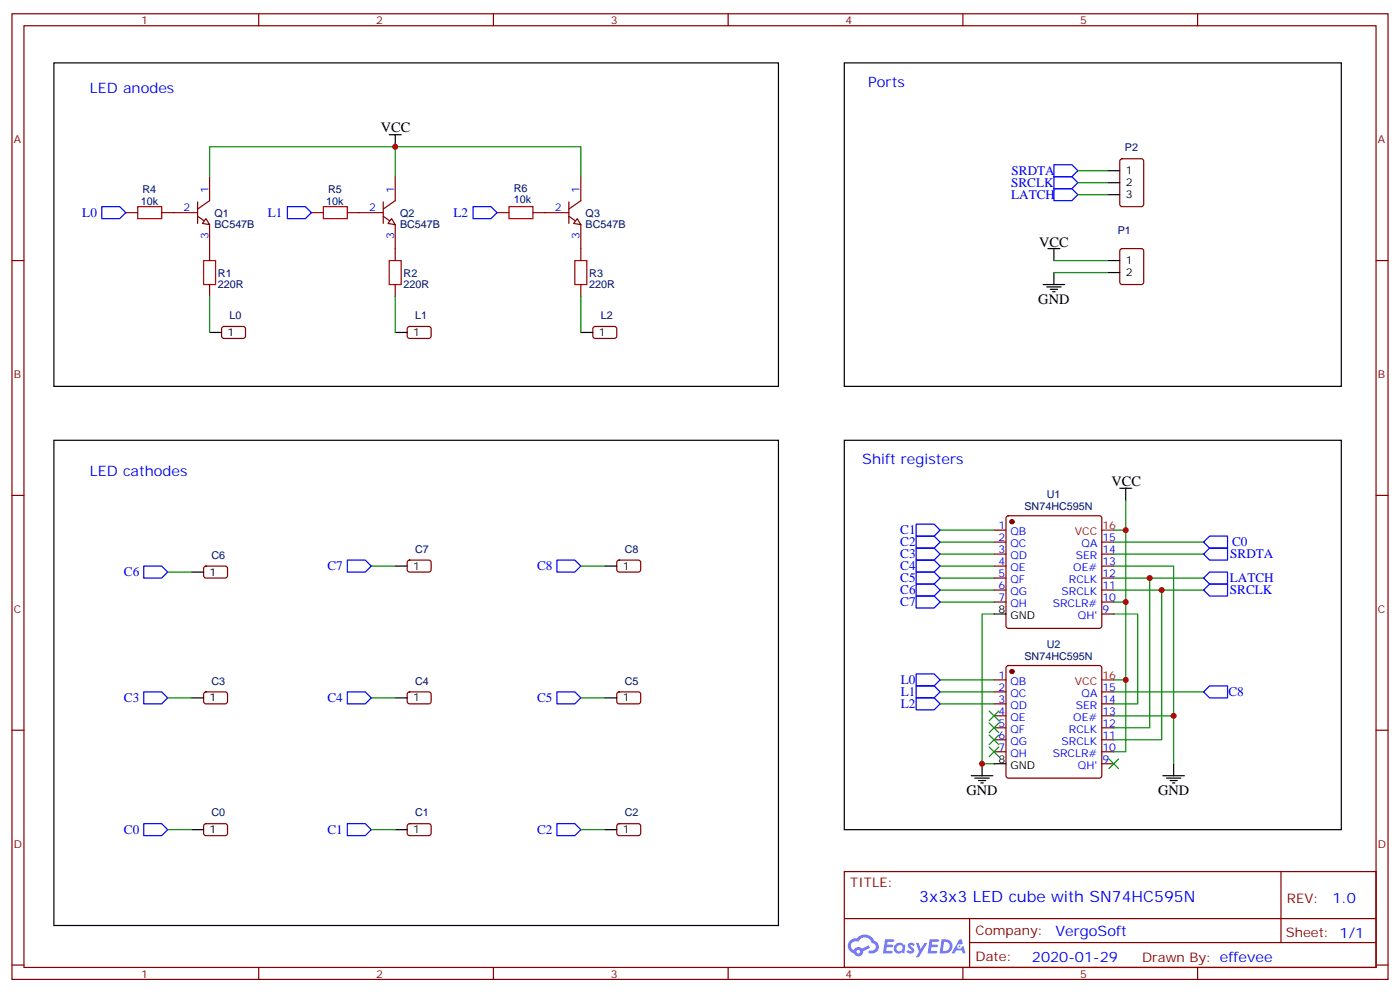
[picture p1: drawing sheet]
<svg xmlns="http://www.w3.org/2000/svg" width="412mm" height="292mm" viewBox="0 0 412 292" stroke-linecap="round" stroke-linejoin="round" font-family="sans-serif">
<path d="M15.9 18.5h213.4v95.3h-213.4zM248.7 18.5h146.4v95.3h-146.4zM15.9 129.6h213.4v142.9h-213.4zM248.7 129.6h146.4v114.7h-146.4z" fill="none" stroke="#000" stroke-width=".35"/>
<g fill="none" stroke="#870000" stroke-width=".35">
<path d="M3.5 4.1h405.4v284.3h-405.4zM7.1 7.6h398.2v277.3h-398.2zM76.2 4.1v3.5M145.3 4.1v3.5M214.5 4.1v3.5M283.6 4.1v3.5M352.8 4.1v3.5M3.5 76.7h3.6M405.3 76.7h3.6M3.5 145.9h3.6M405.3 145.9h3.6M3.5 215h3.6"/>
<path d="M405.3 215h3.6M248.7 256.6h156.6v28.3h-156.6zM377.3 256.7v20.8M248.7 270.5h156.5M285.6 277.5h119.6M285.6 270.5v14.1M3.5 284.2h3.6M76.2 284.9v3.5M145.3 284.9v3.5M214.5 284.9v3.5M283.6 284.9v3.5M352.8 284.9v3.5"/>
<path d="M405.3 284.2h3.6"/>
</g>
<g fill="#5487ff">
<path d="M267.7 277.8a1.22 1.22 0 0 1 1.7 .3l-.4 .6a.47 .47 0 0 0-.3-.4 .47 .47 0 0 0-.5 .1l.1 .3a1.14 1.14 0 0 1 .8 1.7 1.14 1.14 0 0 1-1.9 0l-.2-.2 .5-.5 .7 .4a.29 .29 0 0 0 .3-.2 .29 .29 0 0 0-.2-.4 1.04 1.04 0 0 1-.6-1.7z"/>
<path d="M260.7 276.6h2.4l.3 .2-.2 .5h-1.8l-.1 .9h1.5l.3 .3-.3 .4h-1.6l-.2 1.1 1.7 .1 .2 .3-.2 .3h-2.6z"/>
<path d="M273.8 276.6h2.4l.3 .2-.1 .5h-1.8l-.2 .9h1.6l.3 .3-.4 .4h-1.6l-.1 1.1 1.7 .1 .2 .3-.2 .3h-2.6z"/>
<path d="M282.6 276.6h.7l.3 1.2-.6 .3a.69 .69 0 0 0-1 .3 .69 .69 0 0 0 .4 1 .69 .69 0 0 0 .9-.6l.5-.3 .6 2.2h-.8l-.2-.9h-1.8l-.5 .9h-.8z"/>
<path d="M269.8 277.7h.8l.6 1.8 1.1-1.8h.9l-2.6 4.1h-.8l.9-1.5z"/>
<path d="M277.4 276.6l-.6 4.1h1.3a2.11 2.11 0 0 0 2.5-2.1 2.11 2.11 0 0 0-2.5-2zM278.1 277.3a1.39 1.39 0 0 1 1.7 1.4 1.39 1.39 0 0 1-1.8 1.3h-.3z"/>
<path d="M263.7 278.2a1.54 1.54 0 0 0-.1 2.1 1.54 1.54 0 0 0 2.2 .2l.6 .2 .3-2.3-.2-.2-.4-.1a1.49 1.49 0 0 0-2.4 .1zM264 279.2a.94 .94 0 0 1 1.8 0 .94 .94 0 0 1-1.8 0z"/>
<path d="M250.4 276.9a2.18 2.18 0 0 0 1.1 3.8 1.44 1.44 0 0 0 1.6 .9 1.44 1.44 0 0 0 1.2-1.5l2-1-.5-.7-1.9 .9a1.47 1.47 0 0 0-2.4 .5 1.39 1.39 0 0 1-.7-2 1.39 1.39 0 0 1 2-.4 2.12 2.12 0 0 1 2.2-1.3 2.12 2.12 0 0 1 1.9 1.6 1.14 1.14 0 0 1 1.1 1.5 1.14 1.14 0 0 1-1.7 .7 .43 .43 0 0 0-.5 .3 .43 .43 0 0 0 .4 .5 1.98 1.98 0 0 0 2.5-1.2 1.98 1.98 0 0 0-1.2-2.5 3.1 3.1 0 0 0-5.3-.7l-.9 .1zM252.3 280.2a.55 .55 0 0 1 1.1 0 .55 .55 0 0 1-1.1 0z"/>
<circle cx="282.6" cy="278.7" r=".26"/>
</g>
<g fill="none" stroke="#870000" stroke-width=".35">
<path d="M58.2 59.4v6.4M61.7 59.1l-3.5 2.5M330.1 46.9l.5-.2h5.6l.6 .5 .1 12.9-.5 .7-5.8 .1-.7-.5-.1-13zM58.2 63.7l3.5 2.4M330.1 73.4l.5-.2h5.6l.6 .4 .1 9.5-.5 .6-5.8 .1-.7-.5-.1-9.4zM292.8 156.1h3.5M292.8 159.6h3.5M296.6 152.1l.4-.2h26.8l.5 .2 .3 .5v31.7l-.3 .5-.5 .2h-26.8l-.5-.2-.2-.5v-31.7zM324.6 159.6h3.5M292.8 163.2h3.5M292.8 166.7h3.5M292.8 170.2h3.5"/>
<path d="M292.8 173.7h3.5M292.8 177.3h3.5M324.6 163.2h3.5M324.6 166.7h3.5M324.6 170.2h3.5M324.6 173.7h3.5M324.6 177.3h3.5M296.6 196.2l.4-.2h26.8l.5 .2 .3 .5v31.7l-.3 .5-.5 .2h-26.8l-.5-.2-.2-.5v-31.7zM324.6 180.8h3.5M292.8 200.2h3.5M292.8 203.7h3.5M292.8 207.3h3.5"/>
<path d="M292.8 210.8h3.5M292.8 214.3h3.5M292.8 217.8h3.5M324.6 203.7h3.5M324.6 207.3h3.5M324.6 210.8h3.5M324.6 214.3h3.5M324.6 217.8h3.5M292.8 221.4h3.5M324.6 221.4h3.5M324.6 224.9h3.5"/>
</g>
<path d="M326.3 50.3h3.5M326.3 53.8h3.5M326.3 57.3h3.5M326.3 76.7h3.5M326.3 80.3h3.5M292.8 180.8h3.5M292.8 224.9h3.5" fill="none" stroke="#000" stroke-width=".35"/>
<g fill="#870000" stroke="#870000" stroke-width=".35">
<circle cx="298.1" cy="197.7" r=".53"/>
<circle cx="298.1" cy="153.6" r=".53"/>
</g>
<path d="M324.6 156.1h3.5M324.6 200.2h3.5" fill="none" stroke="#f00" stroke-width=".35"/>
<path d="M60.7 64.4l1 1.7-2.1-.3z" fill="#fff" stroke="#870000" stroke-width=".35"/>
<path d="M61.7 52v7.1M112.9 59.4v6.4M116.4 59.1l-3.5 2.5M51.2 62.6h7M61.7 66.1v7.1M112.9 63.7l3.5 2.4" fill="none" stroke="#870000" stroke-width=".35"/>
<path d="M115.4 64.4l1 1.7-2.1-.3z" fill="#fff" stroke="#870000" stroke-width=".35"/>
<path d="M116.4 52v7.1M167.6 59.4v6.4M171.1 59.1l-3.5 2.5M105.8 62.6h7.1M116.4 66.1v7.1M167.6 63.7l3.5 2.4" fill="none" stroke="#870000" stroke-width=".35"/>
<path d="M170 64.4l1.1 1.7-2.1-.3z" fill="#fff" stroke="#870000" stroke-width=".35"/>
<g fill="none" stroke="#870000" stroke-width=".35">
<path d="M171.1 52v7.1M37 62.6h3.6M47.6 62.6h3.6M61.7 73.2v3.5M91.7 62.6h3.5M102.3 62.6h3.5M116.4 73.2v3.5M146.4 62.6h3.5M157 62.6h10.6M171.1 66.1v10.6M61.7 83.8v3.5M65.5 96.3l.5-.2 5.9 .1 .4 .6v2.4l-.7 .5-5.9-.1-.4-.6v-2.2z"/>
<path d="M116.4 83.8v3.5M120.2 96.3l.4-.2 6 .1 .4 .6-.1 2.4-.6 .5-5.9-.1-.5-.6v-2.2zM171.1 83.8v3.5M174.9 96.3l.4-.2 5.9 .1 .5 .6-.1 2.4-.6 .5-5.9-.1-.5-.6v-2.2zM60.2 166.9l.5-.2h5.9l.4 .7v2.4l-.7 .4-5.9-.1-.4-.6v-2.1zM120.2 165.1l.4-.2 6 .1 .4 .6-.1 2.4-.6 .5-5.9-.1-.5-.7v-2.1zM181.9 165.1l.5-.2 5.9 .1 .4 .6v2.4l-.7 .5-5.9-.1-.4-.7v-2.1zM60.2 203.9l.5-.2 5.9 .1 .4 .6v2.4l-.7 .5-5.9-.1-.4-.6v-2.2zM120.2 203.9l.4-.2 6 .1 .4 .6-.1 2.4-.6 .5-5.9-.1-.5-.6v-2.2zM181.9 203.9l.5-.2 5.9 .1 .4 .6v2.4l-.7 .5-5.9-.1-.4-.6v-2.2zM60.2 242.7l.5-.2 5.9 .1 .4 .6v2.4l-.7 .5-5.9-.1-.4-.6v-2.2zM120.2 242.7l.4-.2 6 .1 .4 .6-.1 2.4-.6 .5-5.9-.1-.5-.6v-2.2z"/>
<path d="M181.9 242.7l.5-.2 5.9 .1 .4 .6v2.4l-.7 .5-5.9-.1-.4-.6v-2.2z"/>
</g>
<path d="M40.6 60.9h7v3.5h-7zM60 76.7h3.5v7.1h-3.5zM95.2 60.9h7.1v3.5h-7.1zM114.7 76.7h3.5v7.1h-3.5zM149.9 60.9h7.1v3.5h-7.1zM169.3 76.7h3.6v7.1h-3.6z" fill="none" stroke="#a10000" stroke-width=".35"/>
<g fill="none" stroke="#000" stroke-width=".35">
<path d="M114.7 39.7h3.5M116.4 39.7v3.5M308.7 73.2h3.5M310.4 73.2v3.5M61.7 97.9h3.6M116.4 97.9h3.5M171.1 97.9h3.5M307.3 83.8h6.3M308.3 84.5h4.3M309.4 85.2h2.1M310.1 85.9h.7M310.4 80.3v3.5"/>
<path d="M329.8 143.8h3.6M331.6 143.8v3.5M56.4 168.5h3.6M116.4 166.7h3.5M178.2 166.7h3.5M56.4 205.5h3.6M116.4 205.5h3.5M178.2 205.5h3.5M286.1 228.4h6.4M287.2 229.1h4.2M288.2 229.8h2.1M288.9 230.5h.7"/>
<path d="M289.3 224.9v3.5M342.5 228.4h6.4M343.6 229.1h4.2M344.7 229.8h2.1M345.4 230.5h.7M345.7 224.9v3.5M56.4 244.3h3.6M116.4 244.3h3.5M178.2 244.3h3.5"/>
</g>
<g fill="none" stroke="#00f" stroke-width=".35">
<path d="M310.4 55.6h5.3l1.8 1.7-1.8 1.8h-5.3zM310.4 52h5.3l1.8 1.8-1.8 1.8h-5.3zM310.4 48.5h5.3l1.8 1.8-1.8 1.7h-5.3zM30 60.9h5.3l1.7 1.7-1.7 1.8h-5.3zM84.7 60.9h5.3l1.7 1.7-1.7 1.8h-5.3zM139.3 60.9h5.3l1.8 1.7-1.8 1.8h-5.3zM269.9 154.3h5.3l1.7 1.8-1.7 1.8h-5.3zM269.9 157.9h5.3l1.7 1.7-1.7 1.8h-5.3zM354.5 159.6l1.8-1.7h5.3v3.5h-5.3zM42.3 166.7h5.3l1.8 1.8-1.8 1.7h-5.3zM102.3 164.9h5.3l1.8 1.8-1.8 1.8h-5.3zM164 164.9h5.3l1.8 1.8-1.8 1.8h-5.3z"/>
<path d="M269.9 172h5.3l1.7 1.7-1.7 1.8h-5.3zM269.9 168.5h5.3l1.7 1.7-1.7 1.8h-5.3zM269.9 164.9h5.3l1.7 1.8-1.7 1.8h-5.3zM269.9 161.4h5.3l1.7 1.8-1.7 1.7h-5.3zM269.9 175.5h5.3l1.7 1.8-1.7 1.7h-5.3zM354.5 173.7l1.8-1.7h5.3v3.5h-5.3zM354.5 170.2l1.8-1.7h5.3v3.5h-5.3zM354.5 163.2l1.8-1.8h5.3v3.5h-5.3zM269.9 198.4h5.3l1.7 1.8-1.7 1.8h-5.3zM42.3 203.7h5.3l1.8 1.8-1.8 1.8h-5.3zM102.3 203.7h5.3l1.8 1.8-1.8 1.8h-5.3zM164 203.7h5.3l1.8 1.8-1.8 1.8h-5.3z"/>
<path d="M269.9 205.5h5.3l1.7 1.8-1.7 1.7h-5.3zM269.9 202h5.3l1.7 1.7-1.7 1.8h-5.3zM354.5 203.7l1.8-1.7h5.3v3.5h-5.3zM42.3 242.5h5.3l1.8 1.8-1.8 1.8h-5.3zM102.3 242.5h5.3l1.8 1.8-1.8 1.8h-5.3zM164 242.5h5.3l1.8 1.8-1.8 1.8h-5.3z"/>
</g>
<g fill="none" stroke="#008700" stroke-width=".35">
<path d="M61.7 52v-8.8h109.4v8.8M116.4 43.2v8.8M317.5 57.3h8.8M317.5 53.8h8.8M317.5 50.3h8.8M310.4 76.7h15.9M61.7 87.3v10.6M116.4 87.3v10.6M171.1 87.3v10.6M310.4 80.3h15.9M276.9 159.6h15.9M276.9 156.1h15.9"/>
<path d="M328.1 156.1h3.5v44.1h-3.5M328.1 159.6h26.4M331.6 147.3v8.8M49.4 168.5h7M109.4 166.7h7M171.1 166.7h7.1M276.9 177.3h15.9M276.9 173.7h15.9M276.9 170.2h15.9M276.9 163.2h15.9M276.9 166.7h15.9M328.1 166.7h17.6v44.1h-17.6"/>
<path d="M328.1 177.3h3.5M328.1 173.7h26.4M328.1 170.2h26.4M328.1 163.2h26.4M338.7 170.2v44.1h-10.6M342.2 173.7v44.1h-14.1M292.8 180.8h-3.5v44.1h3.5M328.1 180.8h7v26.5h-7M49.4 205.5h7M109.4 205.5h7M171.1 205.5h7.1M276.9 207.3h15.9"/>
<path d="M276.9 203.7h15.9M276.9 200.2h15.9M328.1 203.7h26.4M331.6 200.2v21.2h-3.5M345.7 210.8v14.1M49.4 244.3h7M109.4 244.3h7M171.1 244.3h7.1"/>
</g>
<g fill="#c00">
<circle cx="116.4" cy="43.2" r=".88"/>
<circle cx="331.6" cy="200.2" r=".88"/>
<circle cx="338.7" cy="170.2" r=".88"/>
<circle cx="289.3" cy="224.9" r=".88"/>
<circle cx="342.2" cy="173.7" r=".88"/>
<circle cx="331.6" cy="177.3" r=".88"/>
<circle cx="345.7" cy="210.8" r=".88"/>
<circle cx="331.6" cy="156.1" r=".88"/>
</g>
<g fill="#c00" stroke="#008700" stroke-width=".35">
<path d="M326.7 223.5l2.8 2.8zM329.5 223.5l-2.8 2.8z"/>
<path d="M291.4 220l2.8 2.8zM294.2 220l-2.8 2.8z"/>
<path d="M291.4 209.4l2.8 2.8zM294.2 209.4l-2.8 2.8z"/>
<path d="M291.4 212.9l2.8 2.8zM294.2 212.9l-2.8 2.8z"/>
<path d="M291.4 216.4l2.8 2.9zM294.2 216.4l-2.8 2.9z"/>
</g>
<text font-size="4.6" fill="#00f" x="270.8" y="265.7">3x3x3 LED cube with SN74HC595N</text>
<g font-size="4.2" fill="#00f">
<text x="26.5" y="27.3">LED anodes</text>
<text x="255.8" y="25.6">Ports</text>
<text x="254" y="136.7">Shift registers</text>
<text x="26.5" y="140.2">LED cathodes</text>
<text x="392.5" y="265.9">1.0</text>
<text x="310.9" y="275.5">VergoSoft</text>
<text x="304" y="283.3">2020-01-29</text>
</g>
<g font-size="4.2">
<text x="112.2" y="39">VCC</text>
<text x="306.1" y="72.8">VCC</text>
<text x="305.9" y="89.4">GND</text>
<text x="327.4" y="143.1">VCC</text>
<text x="284.7" y="234.1">GND</text>
<text x="341.1" y="234.1">GND</text>
</g>
<g font-size="3.9" fill="#00f">
<text x="298" y="51.5">SRDTA</text>
<text x="297.9" y="58.6">LATCH</text>
<text x="297.9" y="55">SRCLK</text>
<text x="24.2" y="63.9">L0</text>
<text x="78.9" y="63.9">L1</text>
<text x="133.6" y="63.9">L2</text>
<text x="265.2" y="157.3">C1</text>
<text x="265.2" y="160.9">C2</text>
<text x="362.9" y="160.9">C0</text>
<text x="96.5" y="167.9">C7</text>
<text x="158.2" y="167.9">C8</text>
<text x="265.2" y="167.9">C4</text>
<text x="265.2" y="164.4">C3</text>
<text x="362.4" y="164.4">SRDTA</text>
<text x="36.5" y="169.7">C6</text>
<text x="265.2" y="171.5">C5</text>
<text x="362.3" y="171.5">LATCH</text>
<text x="265.2" y="175">C6</text>
<text x="265.2" y="178.5">C7</text>
<text x="362.3" y="175">SRCLK</text>
<text x="265.4" y="201.4">L0</text>
<text x="36.5" y="206.8">C3</text>
<text x="96.5" y="206.8">C4</text>
<text x="158.2" y="206.8">C5</text>
<text x="265.4" y="208.5">L2</text>
<text x="265.4" y="205">L1</text>
<text x="361.9" y="205">C8</text>
<text x="36.5" y="245.6">C0</text>
<text x="96.5" y="245.6">C1</text>
<text x="158.2" y="245.6">C2</text>
</g>
<g font-size="3.9" fill="#800">
<text x="250.5" y="261.2">TITLE:</text>
<text x="379.1" y="265.9">REV:</text>
<text x="287.4" y="275.4">Company:</text>
<text x="378.7" y="276">Sheet: 1/1</text>
<text x="287.4" y="283.1">Date:</text>
<text x="336.4" y="283.2">Drawn By: effevee</text>
</g>
<g font-size="3.2" fill="#800">
<text x="41.6" y="7.1">1</text>
<text x="110.8" y="7.1">2</text>
<text x="179.9" y="7.1">3</text>
<text x="249.1" y="7.1">4</text>
<text x="318.2" y="7.1">5</text>
<text x="4.1" y="42.2">A</text>
<text x="405.9" y="42.2">A</text>
<text x="4.1" y="111.3">B</text>
<text x="405.9" y="111.3">B</text>
<text x="4.1" y="180.4">C</text>
<text x="405.9" y="180.4">C</text>
<text x="4.1" y="249.6">D</text>
<text x="405.9" y="249.6">D</text>
<text x="41.6" y="287.9">1</text>
<text x="110.8" y="287.9">2</text>
<text x="179.9" y="287.9">3</text>
<text x="249.1" y="287.9">4</text>
<text x="318.2" y="287.9">5</text>
</g>
<g font-size="3.2" fill="#000080">
<text x="331.4" y="44.3">P2</text>
<text x="42" y="56.7">R4</text>
<text x="96.7" y="56.7">R5</text>
<text x="151.4" y="59.8">10k</text>
<text x="151.4" y="56.6">R6</text>
<text x="41.4" y="60.2">10k</text>
<text x="63.1" y="63.9">Q1</text>
<text x="96.1" y="60.2">10k</text>
<text x="117.8" y="63.9">Q2</text>
<text x="172.5" y="63.9">Q3</text>
<text x="63.1" y="67">BC547B</text>
<text x="117.8" y="67">BC547B</text>
<text x="172.5" y="67">BC547B</text>
<text x="329.2" y="68.9">P1</text>
<text x="64.2" y="81.5">R1</text>
<text x="118.9" y="81.5">R2</text>
<text x="173.6" y="81.5">R3</text>
<text x="64.2" y="84.7">220R</text>
<text x="118.9" y="84.7">220R</text>
<text x="173.6" y="84.7">220R</text>
<text x="67.6" y="94">L0</text>
<text x="122.3" y="94">L1</text>
<text x="177" y="94">L2</text>
<text x="308.3" y="146.6">U1</text>
<text x="301.8" y="150.2">SN74HC595N</text>
<text x="62.3" y="164.5">C6</text>
<text x="122.3" y="162.8">C7</text>
<text x="184" y="162.8">C8</text>
<text x="308.3" y="190.7">U2</text>
<text x="301.8" y="194.3">SN74HC595N</text>
<text x="62.3" y="201.6">C3</text>
<text x="122.3" y="201.6">C4</text>
<text x="184" y="201.6">C5</text>
<text x="62.3" y="240.4">C0</text>
<text x="122.3" y="240.4">C1</text>
<text x="184" y="240.4">C2</text>
</g>
<g font-size="3.2">
<text x="331.6" y="51.3">1</text>
<text x="331.6" y="54.9">2</text>
<text x="331.6" y="58.4">3</text>
<text x="331.6" y="77.8">1</text>
<text x="331.6" y="81.3">2</text>
<text x="67" y="99">1</text>
<text x="121.7" y="99">1</text>
<text x="176.4" y="99">1</text>
<text x="121.7" y="167.7">1</text>
<text x="183.4" y="167.7">1</text>
<text x="61.7" y="169.5">1</text>
<text x="294.1" y="180.4">8</text>
<text x="297.6" y="182.2">GND</text>
<text x="61.7" y="206.6">1</text>
<text x="121.7" y="206.6">1</text>
<text x="183.4" y="206.6">1</text>
<text x="294.1" y="224.5">8</text>
<text x="297.6" y="226.3">GND</text>
<text x="61.7" y="245.4">1</text>
<text x="121.7" y="245.4">1</text>
<text x="183.4" y="245.4">1</text>
</g>
<g font-size="3.2" fill="#00f">
<text x="61.4" y="57" transform="rotate(-90 61.4 57)">1</text>
<text x="116.1" y="57" transform="rotate(-90 116.1 57)">1</text>
<text x="170.7" y="57" transform="rotate(-90 170.7 57)">1</text>
<text x="54.1" y="62.3">2</text>
<text x="108.8" y="62.3">2</text>
<text x="163.4" y="62.3">2</text>
<text x="61.4" y="70.3" transform="rotate(-90 61.4 70.3)">3</text>
<text x="116.1" y="70.3" transform="rotate(-90 116.1 70.3)">3</text>
<text x="170.7" y="70.3" transform="rotate(-90 170.7 70.3)">3</text>
<text x="294.1" y="155.8">1</text>
<text x="294.1" y="159.3">2</text>
<text x="297.6" y="157.5">QB</text>
<text x="297.6" y="161">QC</text>
<text x="318.6" y="161">QA</text>
<text x="324.7" y="159.3">15</text>
<text x="294.1" y="162.8">3</text>
<text x="294.1" y="166.3">4</text>
<text x="297.6" y="164.6">QD</text>
<text x="316.9" y="164.6">SER</text>
<text x="324.7" y="166.3">13</text>
<text x="324.7" y="162.8">14</text>
<text x="294.1" y="169.9">5</text>
<text x="294.1" y="173.4">6</text>
<text x="297.6" y="168.1">QE</text>
<text x="297.6" y="171.6">QF</text>
<text x="314.9" y="171.6">RCLK</text>
<text x="316.1" y="168.1">OE#</text>
<text x="324.7" y="173.4">11</text>
<text x="324.7" y="169.9">12</text>
<text x="294.1" y="176.9">7</text>
<text x="297.6" y="175.2">QG</text>
<text x="297.6" y="178.7">QH</text>
<text x="310.1" y="178.7">SRCLR#</text>
<text x="312.7" y="175.2">SRCLK</text>
<text x="324.7" y="176.9">10</text>
<text x="317.5" y="182.2">QH'</text>
<text x="324.7" y="180.4">9</text>
<text x="294.1" y="199.8">1</text>
<text x="294.1" y="203.4">2</text>
<text x="297.6" y="201.6">QB</text>
<text x="324.7" y="203.4">15</text>
<text x="294.1" y="206.9">3</text>
<text x="297.6" y="205.1">QC</text>
<text x="297.6" y="208.7">QD</text>
<text x="316.9" y="208.7">SER</text>
<text x="318.6" y="205.1">QA</text>
<text x="324.7" y="206.9">14</text>
<text x="294.1" y="210.4">4</text>
<text x="294.1" y="214">5</text>
<text x="297.6" y="212.2">QE</text>
<text x="297.6" y="215.7">QF</text>
<text x="314.9" y="215.7">RCLK</text>
<text x="316.1" y="212.2">OE#</text>
<text x="324.7" y="214">12</text>
<text x="324.7" y="210.4">13</text>
<text x="294.1" y="217.5">6</text>
<text x="294.1" y="221">7</text>
<text x="297.6" y="219.3">QG</text>
<text x="312.7" y="219.3">SRCLK</text>
<text x="324.7" y="221">10</text>
<text x="324.7" y="217.5">11</text>
<text x="297.6" y="222.8">QH</text>
<text x="310.1" y="222.8">SRCLR#</text>
<text x="317.5" y="226.3">QH'</text>
<text x="324.7" y="224.5">9</text>
</g>
<g font-size="3.2" fill="#f00">
<text x="324.7" y="155.8">16</text>
<text x="316.6" y="157.5">VCC</text>
<text x="316.6" y="201.6">VCC</text>
<text x="324.7" y="199.8">16</text>
</g>
</svg>
